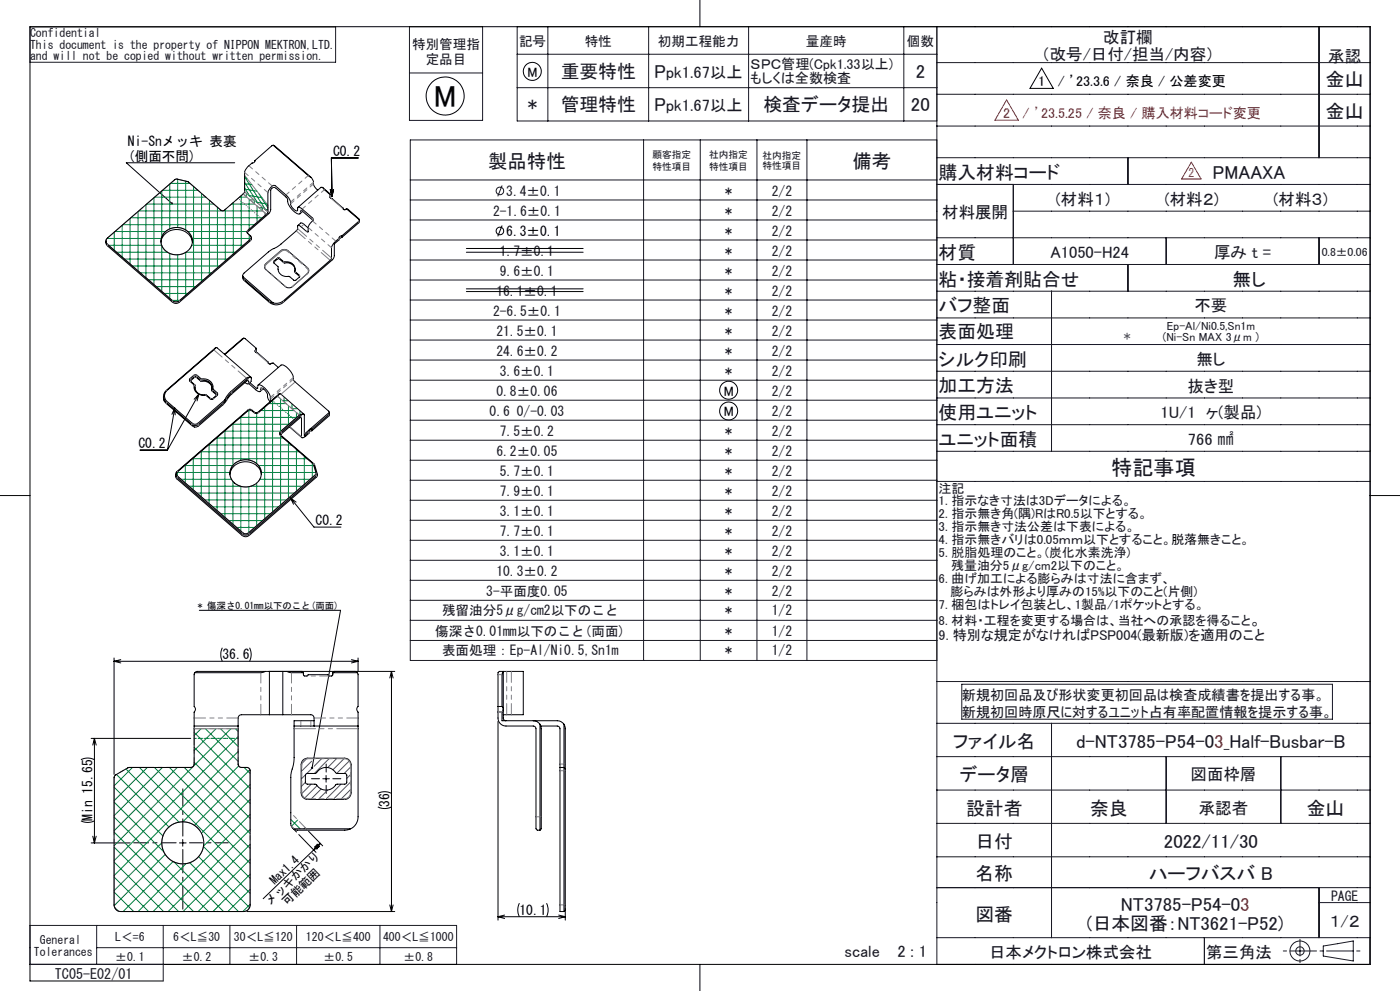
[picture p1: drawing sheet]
<svg xmlns="http://www.w3.org/2000/svg" width="420mm" height="297mm" viewBox="0 0 420 297" stroke-linecap="round" stroke-linejoin="round" font-family="sans-serif">
<g fill="none" stroke="#191924" stroke-width=".3">
<path d="M9 8.1h91.7v10.6h-91.7zM122.8 8h22v28.1h-22zM155.2 16.3h125.9M164.4 8v28.3M194.6 8v28.3M224.6 8v28.3M271.1 8v28.3M281.1 8v281h130v-281h-255.9v28.3h125.9M281.1 18.8h130M395.7 8v39.3M122.8 21.9h22M155.2 26.3h125.9"/>
<path d="M281.1 28.3h130M281.1 37.8h130M123.1 53.9h158M123.1 59.9h158M150.6 55.6l-1.3 3.2M193.1 41.9v156M210.1 41.9v156M227.1 41.9v156M242.1 41.9v156M281.1 41.9h-158v156h158M281.1 47.3h130M281.1 55.3h130"/>
<path d="M304 55.3v24M338.4 47.3v8M123.1 65.9h158M123.1 71.9h158M123.1 77.9h158M281.1 71.3h130M281.1 79.3h130M304 63.3h107.1M338.4 79.3v8M349.8 71.3v8M395.7 71.3v8M123.1 83.9h158"/>
<path d="M123.1 89.9h158M123.1 95.9h158M281.1 87.3h130M281.1 95.3h130M315.5 87.3v48M123.1 101.9h158M123.1 107.9h158M123.1 113.9h158M123.1 119.9h158M281.1 103.3h130M281.1 111.3h130M281.1 119.3h130"/>
<path d="M123.1 125.9h158M123.1 131.9h158M123.1 137.9h158M281.1 127.3h130M281.1 135.3h130M123.1 143.9h158M123.1 149.9h158M123.1 155.9h158M281.1 144.3h130M123.1 161.9h158M123.1 167.9h158M123.1 173.9h158"/>
<path d="M123.1 179.9h158M123.1 185.9h158M123.1 191.9h158M281.1 204.3h130M281.1 216.8h130M288.5 205.1h111.2v10.4h-111.2zM315.5 216.8v64.2M281.1 226.8h130M281.1 236.8h130M349.8 226.8v20M384.2 226.8v20M281.1 246.8h130"/>
<path d="M281.1 256.8h130M9 277.4h128v11.6h-128zM29 277.4v11.6M49 277.4v16.6M69 277.4v11.6M89 277.4v11.6M114 277.4v11.6M281.1 266h130M395.7 266v15M395.7 270.5h15.4M29 284h108M281.1 281h130"/>
<path d="M361.3 281v8M385 285h1M387 285h8M390 281.5v5M390 287.5v1M396 285h1M397 283.5l9-1.5v6l-9-1.5zM398 285h8M407 285h1M411 281v8"/>
<circle cx="150" cy="57.2" r="1.14"/>
<circle cx="390" cy="285" r="1.26"/>
<circle cx="390" cy="285" r="3"/>
</g>
<g fill="none" stroke="#000" stroke-width=".3">
<path d="M210 0v8M312.5 20.4l3.5 6.1h-7zM70.4 48.8h-32.5l13.7 12.2M76.5 48.1a.84 .84 0 0 1-.9 .8l-1.4 1.2-.8 1.4-.1 6.2-6.1 5.4-.9-.1-9.8-8.5-3.7-.8-20.6 17.7a1.21 1.21 0 0 0 0 1.8l19.5 16.9a1.64 1.64 0 0 0 2.1 0l21.4-18.5 .2-.6-1.2-1.1v-.6l5.7-5.1 .5-.6v-5.9l.4-1a1.37 1.37 0 0 1 1.8-1l3.7 3.2a3.4 3.4 0 0 1 .9 2.6l.8 1.1a.73 .73 0 0 0 .5 .6 .73 .73 0 0 0 .8-.3v-.5a.6 .6 0 0 1 .6-.4 .6 .6 0 0 1 .5 .4l3.4 3a.88 .88 0 0 1-.5 1.3l-.8 1.3-.1 1.6-2.5-1.9-.5-.1-.1 1.1-.4 .5-4.9 4.2-3.5 2.1-7.4 6.4-.3 1M76.5 48.1v.2M82 43.5l10.5 9.1 .9 .6M82 43.5l-5.5 4.6M82 43.5l.5 .3 10.9 9.4M93.4 53.2l.7 1.3a2.61 2.61 0 0 0 1.2 2.5M96.8 56.2h-.5l-6.9 6M96.8 56.2l2.4 2.3M96.8 56.2l2.4 2.1"/>
<path d="M99.2 58.5l-.3 .6 .7 .4 3.2 2.8M99.2 58.3v.2M99.2 58.3l-.1 1M99.4 47.3h8.1M99.4 47.3l.2 11.5M99.6 58.8l-.5-2 .5 2M100 56.8l-.4 2M100.1 56.8l-.5 2M48.3 72.6a4.8 4.8 0 0 1 4.7-3.8 4.8 4.8 0 0 1 4.7 3.8M49.2 69.9a4.9 4.9 0 0 1 5-1.6 4.9 4.9 0 0 1 3.5 3.9 4.8 4.8 0 0 1-3.3 4 4.8 4.8 0 0 1-5.1-1.3 3.7 3.7 0 0 1-.1-5zM75.4 71.2l-.2 .9-21.4 18.5a1.64 1.64 0 0 1-2.1 0l-19.5-16.9-.4-.7v-.7M79.8 79l4.4-3.9a1.64 1.64 0 0 1 2.2 0l5.8 5.1a1.15 1.15 0 0 1 0 1.8l-4.5 3.9a1.76 1.76 0 0 1-2.1 0l-5.8-5.1a1.15 1.15 0 0 1 0-1.8z"/>
<path d="M82.1 78.7l1.1-1.1 .4-.1 1.5 1.2a2.89 2.89 0 0 1 3.4 2.1M82.2 78.3l1.1-1h.4l1.5 1.2a2.69 2.69 0 0 1 3.4 2.9l1.3 1.3v.3l-1.2 1h-.5l-1.4-1.1a2.69 2.69 0 0 1-3.4-3l-1.3-1.2zM89.4 67.6l1.1-.8 2 1.5M90.8 63.4l-.8 .7M93.9 66.1l-3.3-3-.4-.1-.1 .7a.61 .61 0 0 1-.4 .5 .61 .61 0 0 1-.7-.2 5.7 5.7 0 0 1-2.9-4.6l-3.4-3.1a.96 .96 0 0 0-1.5 .7v5.9l-.2 .6-6.8 6.2M102.6 71.2l-.7 .3-1.6 1.6v3.7l-.4 .9-14.9 12.9a3.3 3.3 0 0 1-4.2 0l-7.5-6.5-.4-.4-.1-1M102.6 70.7a.87 .87 0 0 0-1 .8l-1.3 1.2-.8 1.2-.1 3.5-.3 .6-14.1 12.2a3.4 3.4 0 0 1-3.1 .6M102.6 70.7v.5M102.8 62.3l.1 .2zM102.9 62.5l.4 .4 .6-.3M103.9 62.6l.5 .1 3.4 3.2M103.9 62.6l3.9 3.3"/>
<path d="M107.8 65.9l-5.2 4.8M107.8 65.9l-.2 .9-5 4.4M139.9 74.5h35M139.9 75.6h35M150.6 67.6l-1.3 3.2M72.8 82.9l.5 .9 7.5 6.5 1.1 .5M72.8 82.9l9.1 7.9M83.5 80.1l-.1 .7M88.5 81.2v.5l1.4 1.2M139.9 86.6h35M139.9 87.4h35M56.9 113.5l1.3-1.1 .6-.1 1.6 1.3a2.73 2.73 0 0 1 3.5 3l1.4 1.3-.2 .7-1.2 1-.4 .1-.4-.1-1.3-1.1a2.79 2.79 0 0 1-3.5-3.1l-1.4-1.1z"/>
<path d="M57.2 114.2l1.5-1.2 1.5 1.2a3.3 3.3 0 0 1 3.3 1.7l.1 .4M58.6 115.6l-.1 .7M59.7 118.1l-9.5 16.8M59.7 118.1l-.6 2.1M59.7 118.1l-1.5 1.6M63.6 116.6a2.68 2.68 0 0 0-3.4-2.7l-1.3-1.1h-.5l-1.3 1.3 1.4 1.3a2.66 2.66 0 0 0 3.4 3l1.6 1.2 1.4-1.1v-.5l-1.3-1.2M63.6 116.7v.5l1.4 1.2M63.6 116.6v.2M63.9 116.6l-.3 .2M64.6 104.2l-.3 .5-14.2 12.3a2.15 2.15 0 0 0 0 3.3l7.6 6.6a1.41 1.41 0 0 0 1.7 0l8-7M64.6 104.2l-14.7 12.8a2.4 2.4 0 0 0 0 3.6l7.6 6.6a1.64 1.64 0 0 0 2.1 0l8-7.2M64.6 104.2h.5l10.2 8.9"/>
<path d="M67.4 119.9l.2 .1M67.5 106.1v.1M73.2 101.3l3.7 3.1M73.2 101.3l-5.8 5 .1-.2M73.2 101.3l-5.7 4.8M73.5 114.6a.56 .56 0 0 0 .5 .5 .56 .56 0 0 0 .5-.3l-.1-.9-5.3 4.6-2.2 2.8-7.7 6.6a1.34 1.34 0 0 1-1.7-.4l-7.6-6.5a2.19 2.19 0 0 1-.9-2.2M74.6 114.9l2.2 1.9a.78 .78 0 0 0 .6 .6 .78 .78 0 0 0 .7-.4v-.5a.58 .58 0 0 1 .6-.2 .58 .58 0 0 1 .5 .4l.2 .2a2.9 2.9 0 0 1 1 2.4l.6 1.1M74.8 113.1l-.7 .1-5.1 4.4-1.6 2.3M74.8 113.1l-5.7 4.9-1.5 2M74.8 113.1h.6v1l-.9 .9M74.9 114.6l2.3 1.8 .1-.6a.62 .62 0 0 1 .5-.5 .62 .62 0 0 1 .6 .2 5.7 5.7 0 0 1 2.9 4.5l.1 .2M76.8 104.8l-.3 .6 .8 .4"/>
<path d="M76.8 104.7l-.1 .8M76.9 104.4l-.1 .4M76.9 104.4l-.1 .5M77.3 105.8l3.2 2.7M77.4 115.4l6.9-6a2.76 2.76 0 0 1 2.6 1.5l.2 .3a4.9 4.9 0 0 1 1.1 2.8l10.6 9.6M79 116.5l-1 .8M80.4 108.5l.1 .3zM80.5 108.8l.5 .3 1-.3 1.5 1.3M83.7 118.1l-.3 .5-5.8 5a1.11 1.11 0 0 1-1.5 0l-.9-.8h-.5l-21.4 18.5a.95 .95 0 0 0 0 1.5l19.5 16.9a1.41 1.41 0 0 0 1.7 0l20.4-17.7-.9-3-9.8-8.4a.86 .86 0 0 1 0-1.3l5.8-5 .7-.2M83.7 118.1l-6.4 5.5h-.9l-1-.9h-.9l-21.4 18.6a1.15 1.15 0 0 0 0 1.8l19.5 16.9a1.64 1.64 0 0 0 2.2 0l20.3-17.7-.8-3.2-9.9-8.6-.2-.4 .2-.5 6.3-5.5M83.7 118.1h.5l7 6M42 134.9h8.2"/>
<path d="M52.4 122.3l-2.2 12.6M52.4 122.3l.2 2.1M52.4 122.3l-.8 1.9M70.2 139.1a4.9 4.9 0 0 1 8.2 2.6 4.9 4.9 0 0 1-3.3 4.1 4.9 4.9 0 0 1-5.1-1.4 3.7 3.7 0 0 1 .2-5.3zM86.9 127.9l3.7 3.3M90.7 124.1l.6 .2v6.3l1.4-1.2 .2-.7M92.9 128.7l-1.6 1.3M93.6 129.1a.95 .95 0 0 0-1 .8l-.9 .8a.72 .72 0 0 1-1.2 .2l-.1-5.9-6.2 5.3M93.6 128.7h-.7M93.6 128.7v.4M98.8 123.6l-.2 .7-5 4.4M98.8 123.6l-5.9 5.1"/>
<path d="M98.8 123.7l-.1 1-5.1 4.4M0 148.5h9M69 142.2a4.8 4.8 0 0 1 4.7-3.8 4.8 4.8 0 0 1 4.7 3.8M87.2 149.3l7 8.7h8.1M87.2 149.3l1.6 1.2M87.2 149.3l.9 1.8M95.2 142.1l-.2 .9-20.2 17.5a1.64 1.64 0 0 1-2.2 0l-19.5-16.9-.3-.4-.1-1M411 148.5h9M34.2 197.2v34.9M34.2 198.2h73.2M34.2 198.2l2 .5M36.2 197.7l-2 .5"/>
<path d="M59.8 182.9h42.4l-8.6 47.2M66.7 194.1l-.4 1.6v1.3l.4 1.2M74.9 194.1l.5 1.9-.5 2.2M105.4 197.7l2 .5M107.4 197.2v4M107.4 198.2l-2 .5M58.2 217.6v11.4a1.02 1.02 0 0 1-1 1h-18.6l-3.9 2.2-.4 .5-.1 38.5a1.99 1.99 0 0 0 2 2h36.8a1.99 1.99 0 0 0 2-2v-40.2a.96 .96 0 0 0-1-1h-1.6a.96 .96 0 0 1-1-1v-11.4M58.2 217.6h13.2M58.4 201.6l-.2 .4v9.7a1.35 1.35 0 0 1 0 1.8v4.1M79.6 201.2l-1.4 .4h-19.8M79.6 201.2h1.2M79.6 201.2h-20.5l-.7 .4"/>
<path d="M80.6 201.2h37.8M80.8 214.2h-8.4a1.3 1.3 0 0 0-1 1.8v1.6M80.8 201.2h4M80.8 214.2h4M80.8 201.2v13M84.8 214.2h8.4a1.3 1.3 0 0 1 1 1.8v1.6M84.8 201.2h1.2l1.4 .4h3.6M84.8 201.2v13M88.2 217.6h6M88.2 217.6v9.9l-1 4.9v14.6l.3 .8 .5 .6M90.6 201.2l.4 .4M91 201.6l.1 .7 .3 .3h.7l.3-.4h6l.3 .4h.8l.3-.3 .1-.7"/>
<path d="M94.2 216h-6v1.6M94.2 217.6h13.2M99.9 201.6h7.3M100.2 201.2l-.3 .4M106.4 201.2l.8 .4M107.2 201.6l.2 .4v9.7a1.44 1.44 0 0 0 0 1.8v4.1M107.4 217.6v27.2a3.9 3.9 0 0 1-2.2 3.6M117.4 201.2v72M117.4 201.2l.5 2M117.4 201.2l-.5 2M149.4 211.7v1.8a4.4 4.4 0 0 0 .3 2.9l.5 .6 1.2 .6h8.6l.7 .5 .1 30.3 .4 .4h.8M149.4 211.7h1.2"/>
<path d="M149.4 216.2v59.6M150.6 211.7a1.32 1.32 0 0 1 0 1.8v2.5h16.6a2.48 2.48 0 0 1 2 1.1M151 201.4v13.9l.3 .5 .5 .2M151 201.4l-.4 .6v9.7M151 201.2v.2M151 201.2h-1.2l-.4 .4v10.1M151 201.2h6v13h-6M160 216a2.48 2.48 0 0 1 2 1.1M162 217.1l.4 1.3v28.4a2.24 2.24 0 0 1-.4 2M162 217.1v31.7M162.2 217.6h5l.7 .5 .1 11.9M169.2 217.1v12.9"/>
<path d="M169.2 217.1l.4 .9v12.4M24.3 227.7l1.8-.5 2.2 .5M27.3 221.3h29.9M28.3 221.3v31.3M28.3 221.3l.6 2M28.3 221.3l-.5 2M90.9 227.8l1.4-.6h11a1.99 1.99 0 0 1 2 2v8.4a2.05 2.05 0 0 1-2 2h-11a1.99 1.99 0 0 1-2-2v-8.4zM91.7 232.1l.4-.3h2.6a3.7 3.7 0 0 1 6.1-.2l.3 .2h2.4l.5 .5v2.2l-.1 .3-2.9 .2a3.7 3.7 0 0 1-6 .3l-.3-.3-2.9-.2-.2-.4zM96.8 233.4h2M97.8 232.4v2M113.3 237.8l1.9-.5 2.2 .5M168 230v43.2h1.2"/>
<path d="M168 230h1.2M169.2 230v43.2M169.2 230l.4 .4M169.6 230.4v41.1a1.7 1.7 0 0 1-.4 1.7M24.3 246l1.8 .5 2.2-.5M27.3 252.6h11.8M27.8 250.6l.5 2M28.9 250.6l-.6 2M53.8 252.6h2M54.8 251.6v2M88 248.4l1.2 .4h14.2l1.8-.4M88 248.4h17.2"/>
<path d="M89.6 250.1l5.2 5.3M92.6 249.1l4.2 4.4M94.1 254.7l-15.1 14.6M95.2 253l-1.1 1.7M95.9 253.7l-1.8 1M96.1 252.8l-2 1.9M96.1 252.8l-1.1 1.7M96.1 252.8l-1.8 1M113.3 241.8l1.9 .5 2.2-.5M74 273.2h44.4M116.9 271.2l.5 2M117.9 271.2l-.5 2"/>
<path d="M149.4 274.7h20.2M149.4 274.7l2 .6M151.4 274.2l-2 .5M155.8 270.7l-.5 1.9 .5 2.1M164 270.7l.4 1.5v1l-.4 1.5M167.6 274.2l2 .5M169.6 272.2v3.6M169.6 274.7l-2 .6M9 289h402v-281h-402v286h40M210 289v8"/>
<circle cx="133.5" cy="28.8" r="5.7"/>
<circle cx="159.7" cy="21.4" r="2.7"/>
<circle cx="150" cy="69.2" r="1.15"/>
<circle cx="218.6" cy="117" r="2.7"/>
<circle cx="218.6" cy="123.2" r="2.7"/>
<circle cx="54.8" cy="252.6" r="6.3"/>
</g>
<path d="M302 29.9l3.5 6.1h-7zM357.4 48.6l2.9 5.1h-5.8z" fill="none" stroke="#f00" stroke-width=".3"/>
<path d="M95.8 233.4h-2.4M97.8 231.4v-2.4M97.8 235.4v2.4M99.8 233.4h2.4M87.8 248.2l1.2 1.2" fill="none" stroke="#000" stroke-width=".3" stroke-dasharray="30.5 1.3 1.3 1.3"/>
<path d="M54.8 250.6v-14.2" fill="none" stroke="#000" stroke-width=".3" stroke-dasharray="30.5 1.3 1.3 1.3" stroke-dashoffset="25.3"/>
<path d="M52.8 252.6h-12.7" fill="none" stroke="#000" stroke-width=".3" stroke-dasharray="30.5 1.3 1.3 1.3" stroke-dashoffset="26"/>
<path d="M54.8 254.6v17.9" fill="none" stroke="#000" stroke-width=".3" stroke-dasharray="30.5 1.3 1.3 1.3" stroke-dashoffset="23.4"/>
<path d="M56.8 252.6h11.7" fill="none" stroke="#000" stroke-width=".3" stroke-dasharray="30.5 1.3 1.3 1.3" stroke-dashoffset="26.6"/>
<g fill="none" stroke="#008040" stroke-width=".3">
<path d="M46.2 59.3v26M46.4 59.1h15.3M48.5 57.2v13.7M48.8 57h10.6M50.9 55.1v13.5M51.2 55h5.8M53.3 53.7v14.5M55.7 54.3v14.6M58.1 55.9v30.5M60.5 58v26.4M71.8 59.1h2.2M72.4 58.6v15.4"/>
<path d="M73.3 57.5h.1M73.4 56.7l3.7 .6M73.4 55l2.2 .3M73.4 53.3l.6 .1M73.4 52.9l6.4 10.1M73.4 54.6l4 6.3M73.4 56.3l1.6 2.6M73.9 57.9v1M74.6 58.6l4 .6M74.8 59.7v9M75 59.9h1.2M76.3 60v1"/>
<path d="M77.7 58.1l2.7 4.2M31.9 71.8v1M32.1 71.5h16.3M32.6 73.5h15.9M34.3 69.6v5.4M34.5 69.4h15.1M35 75.6h15.2M36.7 67.5v9.5M36.9 67.3h39.4M37.4 77.6h30.8M39 65.4v13.7M39.7 79.7h26.1"/>
<path d="M41.4 63.4v17.8M43.8 61.3v21.9M44 61.2h20.1M48.5 73.7v13.6M50.9 75.9v13.5M53.3 76.4v14M55.7 75.6v12.9M55.8 75.6h14.8M56.4 69.4h17.7M57.5 73.5h15.5M57.6 71.5h17.7M62.8 60v22.3"/>
<path d="M65.2 62.1v18.2M67.6 62.8v15.4M70 60.7v15.4M74.8 70.4v1.6M76.4 61.2h-6.9M77 60.6l3.1 .5M77.1 61.8v4.8M77.7 62.3h1.2M78.7 62.1v1M78.7 65.3h-39.5M78.8 63.2h-37.2M79.4 62.7l1 .2"/>
<path d="M79.5 63.8v.8M42.1 81.8h21.4M44.5 83.9h16.6M46.9 85.9h11.8M49.2 87.9h7.1M51.6 90h2.3M81.8 120v33.4M83 118.9h.4M84.2 119.5v9.8M85.2 119.1v1.3M55.4 139.5h14.4M55.6 139.3v5.4"/>
<path d="M57.8 137.5h34.3M58 137.3v9.5M60.1 135.4h29.7M60.4 135.3v13.6M62.5 133.3h24.9M62.7 133.2v17.7M64.9 131.3h20.1M65.1 131.1v21.9M67.3 129.2h17M67.5 129v26M69.7 127.1h16.9M69.9 127v12.4"/>
<path d="M72.1 125.1h16.9M72.2 124.9v13.1M74.4 123h1.1M74.6 122.9v15M77 123.9v15.1M77.6 139.5h16.6M78.2 123h10M79.4 122.1v33.4M84.2 130.5v20.8M84.8 120.1h1.5M85.8 121h-5.2M86.5 132.6v16.7"/>
<path d="M86.5 121.6v5.6M87.6 121.2v1.3M87.6 122.5h1.5M88.9 134.7v12.5M88.9 123.6v1.6M90 123.3v1M91.3 136.7v8.5M93.7 138.8v4.3M53.1 141.6h15.9M53.2 141.4v1.3M54.3 143.6h15.1M56.7 145.7h15.4"/>
<path d="M59.1 147.8h29.2M61.5 149.8h24.4M63.9 151.9h19.6M66.2 153.9h14.9M68.6 156h10.2M69.9 144.3v12.8M71 158.1h5.4M72.2 145.8v13.4M74.6 145.9v13.7M75.3 145.7h15.4M77 144.8v12.7M77.9 143.6h15.2"/>
<path d="M78.4 141.6h16.4M58.2 219.5l16.8 16.8M60.3 218.4l-2.1 2.1M61.6 218.4l9.8 9.8M64.8 218.4l-6.6 6.6M66.1 218.4l5.3 5.3M69.3 218.4l-35.1 35.1M70.6 218.4l.8 .8M34.2 235.9l14.7 14.6M34.9 232.1l15.8 15.8M37.8 230.5l15.9 15.9M39.7 230l-5.5 5.5"/>
<path d="M41.8 230l33.2 33.2M44.2 230l-10 10M46.3 230l28.7 28.7M48.7 230l-14.5 14.5M50.8 230l24.2 24.2M53.2 230l-19 19M55.3 230l19.7 19.8M58.2 224l16.8 16.8M58.2 228.5l16.8 16.7M71.4 220.8l-37.2 37.1M71.4 225.2l-37.2 37.2M71.6 229.5l-16.7 16.8"/>
<path d="M73.2 230l1.8 1.8M75 230.7l-16.7 16.7M75 239.6l-13.9 14M75 235.1l-14.6 14.6M34.2 240.4l14.9 14.9M34.2 244.9l28.3 28.3M34.2 249.4l23.9 23.8M34.2 253.9l19.4 19.3M34.2 258.3l14.9 14.9M48.5 252.6l-14.3 14.3M49.6 256.1l-15.3 15.3M51.9 258.2l-15 15"/>
<path d="M52.2 258.3l14.9 14.9M55.8 258.8l-14.4 14.4M56.9 258.5l14.6 14.7M59.6 256.7l15.3 15.3M61 253.7l14 14M75 257.6l-15.6 15.6M75 253.1l-20.1 20.1M75 248.6l-24.6 24.6M75 244.1l-29.1 29.1M87.2 245.6l2.8 2.8M89.3 245.7l-1.9 1.9M91.5 248l-.3 .4"/>
<path d="M34.2 262.8l10.4 10.4M34.2 267.3l5.9 5.9M34.4 272l1.1 1M75 271l-2.2 2.2M75 266.6l-6.6 6.6M75 262l-11.1 11.2"/>
</g>
<g fill="none" stroke="#00f" stroke-width=".3">
<path d="M91.6 234.5l-1.1 1.1M91.7 232.2l-1.2 1.1M91.9 227.5l-1.3 1.3M93.3 235l-2.7 2.8M93.5 228.1l-3 3M93.7 230.1l-1.7 1.7M95.1 235.5l-3.7 3.6M96.3 236.5l-2.9 2.9M96.4 227.4l-2.2 2.3M98.3 236.8l-2.6 2.6M98.7 227.4l-4.4 4.4M100.9 227.4l-2.6 2.6"/>
<path d="M102.3 235l-4.4 4.4M103.2 227.4l-3.3 3.3M104.7 228.1l-3.7 3.7M105.1 229.9l-1.8 1.9M105.1 232.2l-1.1 1.1M105.1 234.4l-4.9 5M105.1 236.7l-2.7 2.7"/>
</g>
<path d="M51.3 60.8l.5-.1v.5l-.2-.2 .2 .2h-.4zM93.4 229.9a.33 .33 0 0 1 .5 .1 .33 .33 0 0 1-.3 .4v-.3v.3l-.3-.3z" fill="#000"/>
<path d="M48.8 254.4a6.3 6.3 0 0 0 10.6 2.6 6.3 6.3 0 0 0-2.9-10.5 6.3 6.3 0 0 0-7.8 7.6l.1 .3" fill="none" stroke="#808080" stroke-width=".3" stroke-dasharray="30.5 1.3 1.3 1.3" stroke-dashoffset="12.6" stroke-linecap="butt"/>
<g fill="none" stroke="#808080" stroke-width=".3" stroke-dasharray="30.5 1.3 1.3 1.3" stroke-linecap="butt">
<path d="M53.2 53.7l-.8 .1M56.5 54.5l-.3-.1M32.2 71.3l-.4 .9 .4 1M66.3 63l.4 .2 .6-.2M74.3 69l-.2 .4 .2 .6M75.2 71.6l.2-.4-.2-.5M51.7 90.1l1 .4 1.2-.4M34.7 232.2l-.5 .9M38.8 230l-.5 .1M57.2 230l.7-.3 .3-.7M71.4 229l.4 .7 .6 .3M75 231l-.3-.8-.7-.2"/>
<path d="M34.2 271.2l.6 1.3 .6 .5 .8 .2M73 273.2l1.4-.5 .5-.7 .1-.8"/>
</g>
<path d="M81.7 120l6.6 5.7M88.3 125.7l-6.6-5.7M58.2 221.3h13.2" fill="none" stroke="#008040" stroke-width=".3" stroke-dasharray="0 .6" stroke-dashoffset=".1"/>
<path d="M71.4 59.5l1.6-1.4 6.9 6.1-1.5 1.3M73.4 52.6l7 8.9v2l-7-6zM74.6 122.9l.6-.1 1.2 1h1l5.8-5.1 6.6 5.7-5.6 4.9-.3 .4 .3 .9M93.9 139l1 2.8-.1 .4M53.3 141.3l-.3 .6 .3 .9M72.8 159.7l.7 .3 1-.3M58.2 221.3v-2.9h13.2v2.9" fill="none" stroke="#808080" stroke-width=".3"/>
<path d="M58.2 221.3h13.2" fill="none" stroke="#008040" stroke-width=".3" stroke-dasharray="1.3 .6" stroke-dashoffset=".7"/>
<path d="M58.2 221.3v7.7M71.4 229v-7.7" fill="none" stroke="#808080" stroke-width=".3" stroke-dasharray="30.5 1.3 1.3 1.3" stroke-dashoffset="28.5"/>
<path d="M75 271.2v-40.2" fill="none" stroke="#808080" stroke-width=".3" stroke-dasharray="30.5 1.3 1.3 1.3" stroke-dashoffset="12.3"/>
<path d="M34.2 233.1v38.1" fill="none" stroke="#808080" stroke-width=".3" stroke-dasharray="30.5 1.3 1.3 1.3" stroke-dashoffset="13.3"/>
<path d="M36.2 273.2h36.8" fill="none" stroke="#808080" stroke-width=".3" stroke-dasharray="30.5 1.3 1.3 1.3" stroke-dashoffset="14"/>
<path d="M57.2 230h-18.4" fill="none" stroke="#808080" stroke-width=".3" stroke-dasharray="30.5 1.3 1.3 1.3" stroke-dashoffset="23.2"/>
<path d="M56.2 54.4l-3-.7M75.2 70.7l-.9-.7M74 230h-1.6" fill="none" stroke="#808080" stroke-width=".3" stroke-dasharray="30.5 1.3 1.3 1.3"/>
<path d="M38.3 230.1l-3.6 2.1" fill="none" stroke="#808080" stroke-width=".3" stroke-dasharray="30.5 1.3 1.3 1.3" stroke-dashoffset="30.3"/>
<path d="M58.2 215.2h13.2M71.4 218.4h-13.2M94.2 215.2h13.2" fill="none" stroke="#808080" stroke-width=".3" stroke-dasharray="6.3 1.3 1.3 1.3 1.3 1.3" stroke-dashoffset="2.9"/>
<path d="M98.8 202.6h-6.8M91.9 248.4l-4.7-4.8" fill="none" stroke="#808080" stroke-width=".3" stroke-dasharray="6.3 1.3 1.3 1.3 1.3 1.3" stroke-dashoffset="3.4"/>
<path d="M78.2 214.2v-12.6M87.4 214.2v-12.6" fill="none" stroke="#808080" stroke-width=".3" stroke-dasharray="6.3 1.3 1.3 1.3 1.3 1.3" stroke-dashoffset="3.2"/>
<g fill="none" stroke="#808080" stroke-width=".3" stroke-dasharray="6.3 1.3 1.3 1.3 1.3 1.3">
<path d="M81.7 56.3v-.6M82.7 56.3v-.6M98.9 59.1v-.3M99.2 59.2v-.6M32.2 73.2v.4M74.3 69.5v-.5M75.2 72.1v-.5M79.8 79v.1M79.8 79.1l-.4 .8M79.8 79.1l4.5-3.9M79.9 79.2a1.06 1.06 0 0 0 0 1.7M79.9 79.2l-.1-.1"/>
<path d="M82.2 78.3v.3M83.2 77.6v-.3M83.9 77.3v.3M84.3 75.2v-.1M84.4 75.4l-4.5 3.8M84.4 75.4l-.1-.2M85.1 78.4v.3M85.5 78.8v-.3M86.3 75.4a1.5 1.5 0 0 0-1.9 0M86.3 75.4l.1-.2M86.4 75.1v.1M86.4 75.2a1.67 1.67 0 0 0-2.1 0"/>
<path d="M90.3 63l-.2 .1M90.4 67.9l.8-.7M90.7 63.2l-.6 .5M91.9 69.3l.6-.4M93.7 65.9v-.6M101.6 71.9v-.4M101.7 71.8v-.5M102.9 62.5l-3.6-3.1M107.6 66.3v.4M51.7 90.5v-.4M53.9 90.1v.4M73.3 83.8v.3"/>
<path d="M79.9 80.9h.1M80.8 90.3v.3M83.5 80.2v.3M85.1 90.1v.5M85.7 85.9h.1M87.6 85.9h.1M87.6 85.9l4.5-3.8M88.6 81.7v-.3M89.8 82.8v-.3M92.1 82.1a1.06 1.06 0 0 0 0-1.7M92.1 82.1h.1M92.1 80.4l.1-.2"/>
<path d="M92.2 80.2h.1M92.6 81.1l-.4-.9M50.2 117h-.3M57.3 114.3h-.2M57.3 113.7l-.2-.3M57.3 113.7v.3M58.3 115.5l.3 .2M58.3 112.8l-.2-.3M58.3 113.1v-.3M58.5 115.3l-.2 .1M58.6 115.7v.3M59 112.8l.2-.3"/>
<path d="M59 112.8v.3M60.2 113.9v.3M60.4 113.5l-.2 .4M60.6 114l-.1-.4M60.6 114.3v-.3M61.6 118.3l.1 .1M61.8 118.4h.2M63.2 119.4l-.2 .1M63.7 117.2v-.3M63.8 119.4l.3 .1M64.9 118.5l.2 .1M64.9 118l.2-.4"/>
<path d="M64.9 118.3v-.3M68 119.9v-.4M69.5 117.6l-.2-.3M69.5 117.6v.5M74.6 114l-.2-.1M75.4 114l-.8 .8M76.6 105v.4M76.8 116.2l.5-.4M76.8 104.8v.6M78.5 116.2l-.3 .3M78.9 116.4l-.7 .6M80.5 108.8l-3.6-3.1"/>
<path d="M88.6 114.5l-4.3 3.6M49.9 120.6l.3-.3M49.9 120.9v-.3M57.5 127.5v-.3M57.7 126.8l-.2 .4M59.4 126.8l.2 .4M59.6 127.6v-.4M66.9 120.8v.5M74.7 122.8h-.3M75.5 122.8h-.2M76.4 123.5l-.3 .1M77.6 123.6l-.2-.1"/>
<path d="M84.4 130.5l-.2 .1M84.4 129.6l-.2-.3M84.4 129.6v.4M87 127.9l3.5 3M90.5 125.1l-.2-.1M91.3 129.7l.2 .2M92.6 129.5v.4M92.7 129.2v.5M94 139h.2M94.1 139.2l.3 .1M98.6 124.3v.4M53.1 143.1v.5"/>
<path d="M53.3 142.8l-.2 .3M53.3 141.3h-.2M72.9 159.7l-.3 .3M74.6 159.7l.2 .3M94.9 141.8l.3 .1M95 142.5l-.2-.3M95 142.5v.4M72.6 160.5v-.5M74.8 160v.5M90.2 217.6v-1.6M93.2 217.6v-1.6M149.4 202.2h1.2"/>
<path d="M150.6 213.5h-1.2M150.7 213.2h-1.3M90.5 237.6h-.2M90.5 237.6a1.8 1.8 0 0 0 1.8 1.8M90.5 229.2h-.2M92.3 239.4v.2M92.3 227.4v-.2M92.3 227.4a1.8 1.8 0 0 0-1.8 1.8M103.3 239.6v-.2M103.3 239.4a1.8 1.8 0 0 0 1.8-1.8M103.3 227.4v-.2M105.1 237.6h.2"/>
<path d="M105.1 229.2h.2M105.1 229.2a1.8 1.8 0 0 0-1.8-1.8M169.2 231h-1.2M169.2 229h-1.2M169.6 231h-.4M169.6 229h-.4M88.3 248.4l-.9-.9M160.8 244.8h1.2M162.4 244.8h-.4M168 271.2h1.2M169.6 271.2h-.4"/>
</g>
<path d="M107.4 218.4h-19.2" fill="none" stroke="#808080" stroke-width=".3" stroke-dasharray="6.3 1.3 1.3 1.3 1.3 1.3" stroke-dashoffset="-.1"/>
<path d="M90.5 229.2v8.4M105.1 237.6v-8.4" fill="none" stroke="#808080" stroke-width=".3" stroke-dasharray="6.3 1.3 1.3 1.3 1.3 1.3" stroke-dashoffset="5.3"/>
<path d="M92.3 239.4h11M103.3 227.4h-11" fill="none" stroke="#808080" stroke-width=".3" stroke-dasharray="6.3 1.3 1.3 1.3 1.3 1.3" stroke-dashoffset="4"/>
<path d="M48.8 70.3a4.2 4.2 0 0 0 .5 4.5 4.2 4.2 0 0 0 4.2 1.5 4 4 0 0 0 3.9-2.5 4 4 0 0 0-1.2-4.5 5.1 5.1 0 0 0-7.4 1M69.5 139.9a4.2 4.2 0 0 0 .5 4.5 4.2 4.2 0 0 0 4.2 1.5 4 4 0 0 0 3.9-2.5 4 4 0 0 0-1.2-4.5 5.1 5.1 0 0 0-7.4 1" fill="none" stroke="#808080" stroke-width=".3" stroke-dasharray="30.5 1.3 1.3 1.3" stroke-dashoffset="18.5" stroke-linecap="butt"/>
<path d="M71.4 59.4l7 6.1" fill="none" stroke="#808080" stroke-width=".3" stroke-dasharray="0 .6" stroke-dashoffset=".1"/>
<path d="M71.4 59.4l-4.1 3.6M74.3 69l4.1-3.5" fill="none" stroke="#808080" stroke-width=".3" stroke-dasharray="30.5 1.3 1.3 1.3" stroke-dashoffset="29.7"/>
<path d="M53.9 90.1l21.3-18.5M74.7 122.8l-21.4 18.5" fill="none" stroke="#808080" stroke-width=".3" stroke-dasharray="30.5 1.3 1.3 1.3" stroke-dashoffset="18.3"/>
<path d="M52.4 53.8l-20.2 17.5M74.6 159.7l20.2-17.5" fill="none" stroke="#808080" stroke-width=".3" stroke-dasharray="30.5 1.3 1.3 1.3" stroke-dashoffset="19"/>
<path d="M32.2 73.2l19.5 16.9M53.3 142.8l19.6 16.9" fill="none" stroke="#808080" stroke-width=".3" stroke-dasharray="30.5 1.3 1.3 1.3" stroke-dashoffset="19.5"/>
<path d="M66.3 63l-9.8-8.5M94 139l-9.8-8.4" fill="none" stroke="#808080" stroke-width=".3" stroke-dasharray="30.5 1.3 1.3 1.3" stroke-dashoffset="25.9"/>
<path d="M89.3 68.5l10.2 8.8M99.1 78l-10.2-8.8" fill="none" stroke="#808080" stroke-width=".3" stroke-dasharray="6.3 1.3 1.3 1.3 1.3 1.3" stroke-dashoffset="2.8"/>
<path d="M73.4 57.4l7 6.1M74.7 49.7l7 6M80.4 57.7l-7-6M80 64.2l-7-6.1M93.7 66.2l7 6.1M99.5 74.3l-7-6.1" fill="none" stroke="#808080" stroke-width=".3" stroke-dasharray="6.3 1.3 1.3 1.3 1.3 1.3" stroke-dashoffset="4.9"/>
<path d="M85.8 58.4l6.7-5.8M90.7 62.6l6.7-5.8" fill="none" stroke="#808080" stroke-width=".3" stroke-dasharray="6.3 1.3 1.3 1.3 1.3 1.3" stroke-dashoffset="5.1"/>
<path d="M86.4 75.2l5.8 5M79.9 80.9l5.8 5M92.1 80.4l-5.8-5" fill="none" stroke="#808080" stroke-width=".3" stroke-dasharray="6.3 1.3 1.3 1.3 1.3 1.3" stroke-dashoffset="5.7"/>
<path d="M87.2 60.6l6.9-6M87.2 61.1l6.9-6M81.1 119.6l6.9-6M88 113.1l-6.9 6" fill="none" stroke="#808080" stroke-width=".3" stroke-dasharray="6.3 1.3 1.3 1.3 1.3 1.3" stroke-dashoffset="5"/>
<path d="M89.8 124.4l-6.5-5.7" fill="none" stroke="#808080" stroke-width=".3" stroke-dasharray="6.3 1.3 1.3 1.3 1.3 1.3" stroke-dashoffset="5.2"/>
<path d="M73.9 113.3l-9.7-8.4" fill="none" stroke="#808080" stroke-width=".3" stroke-dasharray="6.3 1.3 1.3 1.3 1.3 1.3" stroke-dashoffset="3.1"/>
<path d="M152 201.2v13M153.4 201.2v13" fill="none" stroke="#808080" stroke-width=".3" stroke-dasharray="6.3 1.3 1.3 1.3 1.3 1.3" stroke-dashoffset="3"/>
<text font-size="9.2" x="130.2" y="32">M</text>
<text font-size="6.3" fill="#191924" x="333.4" y="142.4">特記事項</text>
<g font-size="5.8" fill="#191924">
<text x="146.4" y="50.3">製品特性</text>
<text x="255.8" y="50.3">備考</text>
</g>
<g font-size="5.6" fill="#191924">
<text x="168.2" y="23.3">重要特性</text>
<text x="196.4" y="23.3">P</text>
<text x="274.7" y="23.3">2</text>
<text x="397.8" y="25.9">金山</text>
<text x="158.4" y="33.3">*</text>
<text x="168.2" y="33.3">管理特性</text>
<text x="196.4" y="33.3">P</text>
<text x="229" y="33.3">検査データ提出</text>
<text x="273.3" y="33.3">20</text>
<text x="397.8" y="35.4">金山</text>
<text x="281.6" y="53.6">購入材料コード</text>
<text x="363.9" y="53.6">PMAAXA</text>
<text x="281.6" y="77.6">材質</text>
<text x="281.6" y="85.6">粘・接着剤貼合せ</text>
<text x="369.8" y="85.6">無し</text>
<text x="281.6" y="93.6">バフ整面</text>
<text x="281.6" y="101.3">表面処理</text>
<text x="281.6" y="109.6">シルク印刷</text>
<text x="281.6" y="117.6">加工方法</text>
<text x="281.6" y="125.6">使用ユニット</text>
<text x="281.6" y="133.6">ユニット面積</text>
<text x="285.9" y="224.1">ファイル名</text>
<text x="322.8" y="224.1">d-NT3785-P54-03_Half-Busbar-B</text>
<text x="287.9" y="234.1">データ層</text>
<text x="289.8" y="244.1">設計者</text>
<text x="327" y="244.1">奈良</text>
<text x="392" y="244.1">金山</text>
<text x="292.6" y="254.1">日付</text>
<text x="349.2" y="254.1">2022/11/30</text>
<text x="292.6" y="263.8">名称</text>
<text x="344.6" y="263.8">ハーフバスバ B</text>
<text x="292.6" y="275.9">図番</text>
<text x="336.3" y="273.1">NT3785-P54-03</text>
<text x="326.1" y="278.7">(日本図番：NT3621-P52)</text>
</g>
<g font-size="4.9" fill="#191924">
<text x="312.5" y="17.9">（改号/日付/担当/内容）</text>
<text x="331" y="13">改訂欄</text>
<text x="199.8" y="23.3">pk1.67以上</text>
<text x="398.5" y="18.6">承認</text>
<text x="199.8" y="33.3">pk1.67以上</text>
<text x="282.7" y="65.3">材料展開</text>
<text x="316.8" y="61.3">(材料１)　　　　　(材料２)　　　　　(材料３)</text>
<text x="315.1" y="77.3">A1050-H24</text>
<text x="364.2" y="77.3">厚み t =</text>
<text x="358.4" y="93.3">不要</text>
<text x="358.9" y="109.3">無し</text>
<text x="356.3" y="117.3">抜き型</text>
<text x="348.1" y="125.3">1U/1 ヶ(製品)</text>
<text x="356.4" y="133.3">766 ㎟</text>
<text x="375.2" y="187.3">。</text>
<text x="357.2" y="233.8">図面枠層</text>
<text x="359.7" y="243.8">承認者</text>
<text x="398.8" y="277.8">１/２</text>
<text x="253.4" y="286.9">scale</text>
<text x="269.2" y="286.9">2 : 1</text>
<text x="296.8" y="287.1">日本メクトロン株式会社</text>
<text x="361.8" y="287.1">第三角法</text>
</g>
<g font-size="4.2" fill="#191924">
<text x="225.1" y="20.7">ＳＰＣ管理(Cpk1.33以上)</text>
<text x="225.1" y="24.9">もしくは全数検査</text>
<text x="281.6" y="191.7">9. 特別な規定がなければPSP004(最新版)を適用のこと</text>
<text x="288.6" y="209.7">新規初回品及び形状変更初回品は検査成績書を提出する事。</text>
<text x="288.6" y="214.9">新規初回時原尺に対するユニット占有率配置情報を提示する事。</text>
<text x="16.5" y="293.4">TC05-E02/01</text>
</g>
<g font-size="4.2">
<text x="311.5" y="25.9">1</text>
<text x="317.3" y="25.9">/ ’23.3.6 / 奈良 / 公差変更</text>
</g>
<g font-size="4.2" fill="#f00">
<text x="300.9" y="35.4">2</text>
<text x="306.8" y="35.4">/ ’23.5.25 / 奈良 / 購入材料コード変更</text>
</g>
<g font-size="4.1" fill="#191924">
<text x="123.6" y="14.6">特別管理指</text>
<text x="155.7" y="13.8">記号</text>
<text x="175.4" y="13.8">特性</text>
<text x="197.4" y="13.8">初期工程能力</text>
<text x="241.8" y="13.8">量産時</text>
<text x="272" y="13.8">個数</text>
<text x="127.7" y="19.1">定品目</text>
<text x="151.9" y="58.7">3.4±0.1</text>
<text x="216.5" y="58.7">＊</text>
<text x="231.5" y="58.7">2/2</text>
<text x="147.9" y="64.6">2-1.6±0.1</text>
<text x="216.5" y="64.6">＊</text>
<text x="231.5" y="64.6">2/2</text>
<text x="216.5" y="70.7">＊</text>
<text x="231.5" y="70.7">2/2</text>
<text x="149.9" y="76.6">1.7±0.1</text>
<text x="216.5" y="76.6">＊</text>
<text x="231.5" y="76.6">2/2</text>
<text x="149.9" y="82.6">9.6±0.1</text>
<text x="216.5" y="82.6">＊</text>
<text x="231.5" y="82.6">2/2</text>
<text x="148.9" y="88.6">16.1±0.1</text>
<text x="216.5" y="88.6">＊</text>
<text x="231.5" y="88.6">2/2</text>
<text x="147.9" y="94.6">2-6.5±0.1</text>
<text x="216.5" y="94.6">＊</text>
<text x="231.5" y="94.6">2/2</text>
<text x="148.9" y="100.6">21.5±0.1</text>
<text x="216.5" y="100.6">＊</text>
<text x="231.5" y="100.6">2/2</text>
<text x="148.9" y="106.6">24.6±0.2</text>
<text x="216.5" y="106.6">＊</text>
<text x="231.5" y="106.6">2/2</text>
<text x="149.9" y="112.6">3.6±0.1</text>
<text x="216.5" y="112.6">＊</text>
<text x="231.5" y="112.6">2/2</text>
<text x="148.9" y="118.6">0.8±0.06</text>
<text x="231.5" y="118.6">2/2</text>
<text x="146.9" y="124.6">0.6 0/-0.03</text>
<text x="231.5" y="124.6">2/2</text>
<text x="149.9" y="130.6">7.5±0.2</text>
<text x="216.5" y="130.6">＊</text>
<text x="231.5" y="130.6">2/2</text>
<text x="148.9" y="136.6">6.2±0.05</text>
<text x="216.5" y="136.6">＊</text>
<text x="231.5" y="136.6">2/2</text>
<text x="149.9" y="142.6">5.7±0.1</text>
<text x="216.5" y="142.6">＊</text>
<text x="231.5" y="142.6">2/2</text>
<text x="149.9" y="148.6">7.9±0.1</text>
<text x="216.5" y="148.6">＊</text>
<text x="231.5" y="148.6">2/2</text>
<text x="149.9" y="154.6">3.1±0.1</text>
<text x="216.5" y="154.6">＊</text>
<text x="231.5" y="154.6">2/2</text>
<text x="149.9" y="160.6">7.7±0.1</text>
<text x="216.5" y="160.6">＊</text>
<text x="231.5" y="160.6">2/2</text>
<text x="149.9" y="166.6">3.1±0.1</text>
<text x="216.5" y="166.6">＊</text>
<text x="231.5" y="166.6">2/2</text>
<text x="148.9" y="172.6">10.3±0.2</text>
<text x="216.5" y="172.6">＊</text>
<text x="231.5" y="172.6">2/2</text>
<text x="145.9" y="178.6">3-平面度0.05</text>
<text x="216.5" y="178.6">＊</text>
<text x="231.5" y="178.6">2/2</text>
<text x="132.6" y="184.4">残留油分5μg/cm2以下のこと</text>
<text x="216.5" y="184.4">＊</text>
<text x="231.5" y="184.4">1/2</text>
<text x="130.6" y="190.6">傷深さ0.01mm以下のこと(両面)</text>
<text x="216.5" y="190.6">＊</text>
<text x="231.5" y="190.6">1/2</text>
<text x="132.6" y="196.4">表面処理：Ep-Al/Ni0.5,Sn1m</text>
<text x="216.5" y="196.4">＊</text>
<text x="231.5" y="196.4">1/2</text>
<text x="399.3" y="270">PAGE</text>
</g>
<g font-size="4.1">
<text x="158.2" y="23">M</text>
<text x="38.4" y="43.6">Ni-Snメッキ 表裏</text>
<text x="99.9" y="46.7">C0.2</text>
<text x="38.4" y="48.1">(側面不問)</text>
<text x="151.9" y="70.7">6.3±0.1</text>
<text x="217.1" y="118.6">M</text>
<text x="217.1" y="124.8">M</text>
<text x="41.5" y="134.3">C0.2</text>
<text x="94.7" y="157.4">C0.2</text>
<text x="66.7" y="197.6">36.6</text>
<text x="27.8" y="246" transform="rotate(-90 27.8 246)">Min 15.65</text>
<text x="116.9" y="241.8" transform="rotate(-90 116.9 241.8)">36</text>
<text x="155.8" y="274.2">10.1</text>
</g>
<text font-size="4.1" fill="#00f" x="337.1" y="102.1">*</text>
<g font-size="3.9" fill="#191924">
<text x="281.6" y="147.6">注記</text>
<text x="281.6" y="151.5">1. 指示なき寸法は3Dデータによる。</text>
<text x="281.6" y="155.4">2. 指示無き角(隅)RはR0.5以下とする。</text>
<text x="281.6" y="159.3">3. 指示無き寸法公差は下表による。</text>
<text x="281.6" y="163.1">4. 指示無きバリは0.05ｍｍ以下とすること。脱落無きこと。</text>
<text x="281.6" y="167">5. 脱脂処理のこと。(炭化水素洗浄)</text>
<text x="281.6" y="170.9">残量油分5μg/cm2以下のこと。</text>
<text x="281.6" y="174.8">6. 曲げ加工による膨らみは寸法に含まず、</text>
<text x="285.1" y="178.7">膨らみは外形より厚みの15%以下のこと(片側)</text>
<text x="281.6" y="182.5">7. 梱包はトレイ包装とし、1製品/1ポケットとする。</text>
<text x="281.6" y="187.3">8. 材料・工程を変更する場合は、当社への承認を得ること</text>
</g>
<g font-size="3.5" fill="#191924">
<text x="9" y="11">Confidential</text>
<text x="9" y="14.6">This document is the property of NIPPON MEKTRON,LTD.</text>
<text x="9" y="18.1">and will not be copied without written permission.</text>
<text x="396.5" y="76.7">0.8±0.06</text>
<text x="350.1" y="98.8">Ep-Al/Ni0.5,Sn1m</text>
<text x="348.9" y="102.3">(Ni-Sn MAX 3μm )</text>
<text x="10.2" y="286.4">Tolerances</text>
<text x="11.9" y="282.9">General</text>
<text x="34.6" y="288">±0.1</text>
<text x="34.6" y="282.2">L＜=6</text>
<text x="51.9" y="282.2">6＜L≦30</text>
<text x="54.6" y="288">±0.2</text>
<text x="70.2" y="282.2">30＜L≦120</text>
<text x="74.6" y="288">±0.3</text>
<text x="91.8" y="282.2">120＜L≦400</text>
<text x="97.1" y="288">±0.5</text>
<text x="114.9" y="282.2">400＜L≦1000</text>
<text x="121.1" y="288">±0.8</text>
</g>
<text font-size="3.5" fill="#f00" x="356.5" y="53.1">2</text>
<g font-size="3.5">
<text x="82.4" y="265.3" transform="rotate(-44 82.4 265.3)">Max1.4</text>
<text x="81.1" y="271.5" transform="rotate(-44 81.1 271.5)">メッキかかり</text>
<text x="86.1" y="271.6" transform="rotate(-44 86.1 271.6)">可能範囲</text>
</g>
<g font-size="2.9" fill="#191924">
<text x="195.8" y="47.5">顧客指定</text>
<text x="212.8" y="47.5">社内指定</text>
<text x="228.8" y="47.8">社内指定</text>
<text x="195.8" y="51">特性項目</text>
<text x="212.8" y="51">特性項目</text>
<text x="228.8" y="50.7">特性項目</text>
</g>
<text font-size="2.8" x="59.4" y="182.5">* 傷深さ0.01mm以下のこと(両面)</text>
</svg>
